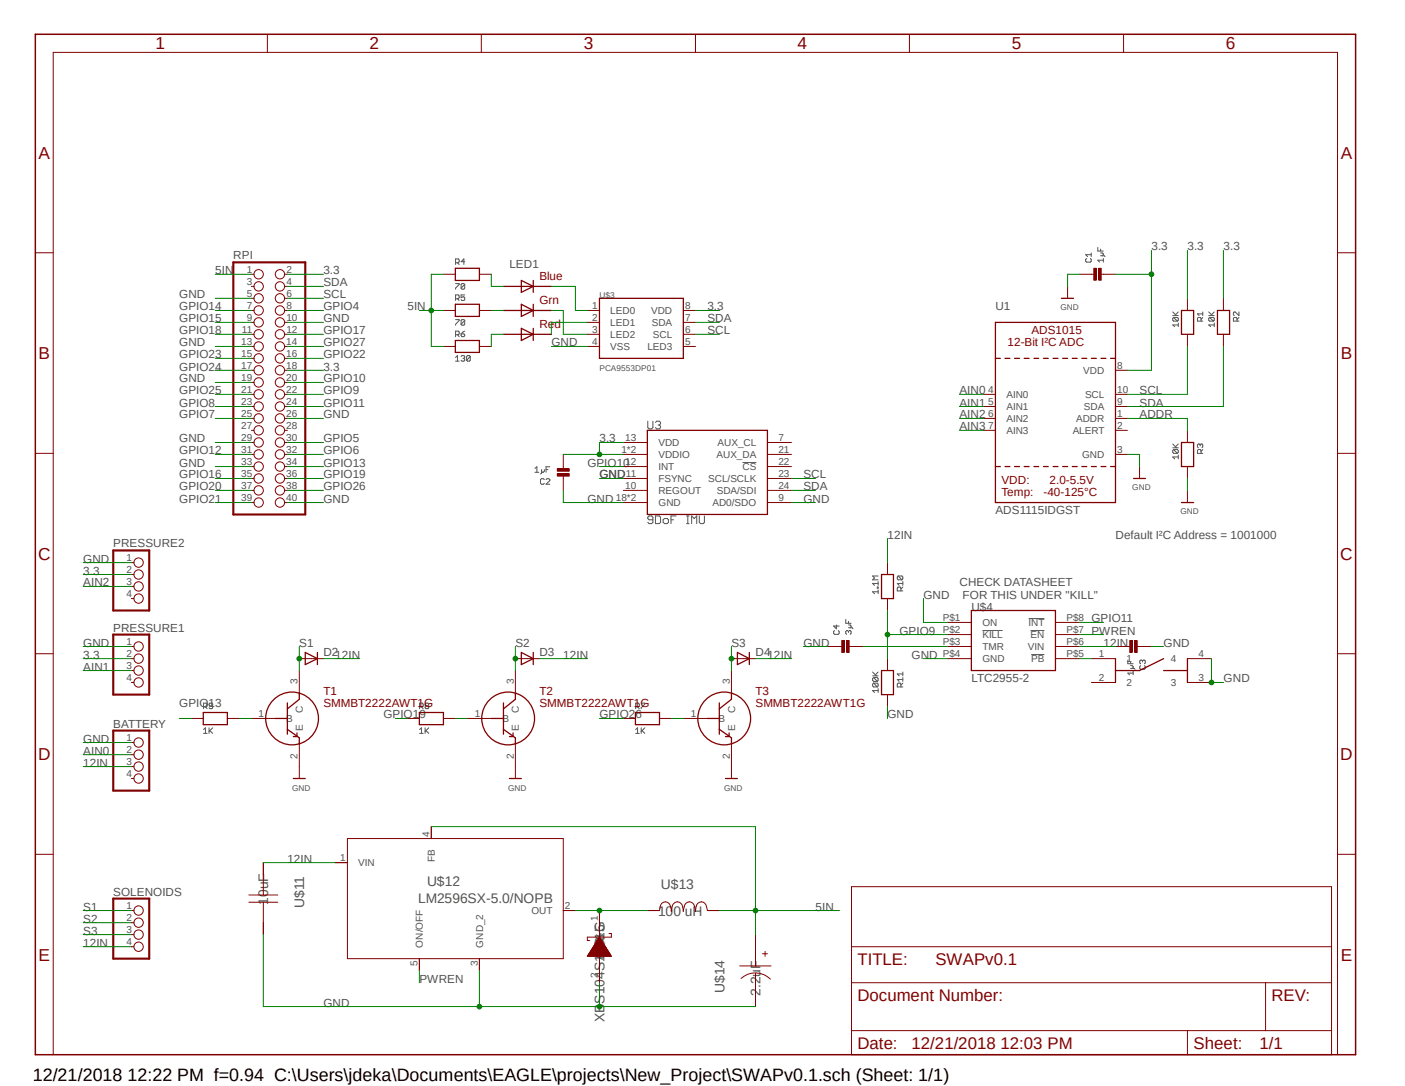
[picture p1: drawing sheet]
<svg xmlns="http://www.w3.org/2000/svg" width="279mm" height="216mm" viewBox="0 0 279 216" stroke-linecap="round" stroke-linejoin="round" font-family="sans-serif">
<path d="M6.5 6.5l263.4 203.7M269.9 6.5l-263.4 203.7" fill="none" stroke="#fff" stroke-width=".2"/>
<g fill="none" stroke="#505050" stroke-width=".2">
<path d="M90.6 56.4h.7v.2l-.7 .7v.2M90.6 52.2h.5l.2-.2v-.3l-.2-.2h-.5v1.1M90.6 59.4h.5l.2-.2v-.4l-.2-.2h-.5v1.1M91 52.2l.3 .4M91 59.4l.3 .3M92.4 56.6l-.2-.2h-.3l-.2 .2v.7M92.4 58.6h-.7v.6l.4-.2 .3 .2v.4l-.2 .1h-.3l-.2-.1M92.4 56.6v.7l-.2 .2h-.3l-.2-.2M92.4 56.6l-.7 .7M92.4 52h-.7l.5-.5v1.1M216.1 51.4l-.2 .2v.3l.2 .2h.7l.2-.2v-.3l-.2-.2M217 50.3v.7"/>
<path d="M217 50.6h-1.1l.4 .4M218.3 49.2v.7h1.1M218.9 50.3h.3l.2 .2-.2 .3M218.9 50.8h.7l.2 .2M218.9 49.5v.4M219.4 51.7h-1.1l.4 .4M219.4 51.4v.7M90.6 63.5h.7l-.7 1.1M90.6 66.5h.5l.2-.1v-.4l-.2-.2h-.5v1.1M90.6 71.1l.4-.4v1.1M90.6 71.8h.7M91 66.5l.3 .4"/>
<path d="M91.7 66.4h.5l.2 .3-.2 .2h-.3l-.2-.2zM91.7 70.9l.2-.2h.3l.2 .2-.2 .3M92.1 71.2h.1M92.2 71.2l.2 .2-.2 .4h-.3l-.2-.2M92.4 63.7l-.2-.2h-.3l-.2 .2v.8M92.4 63.7v.8l-.2 .1h-.3l-.2-.1M92.4 63.7l-.7 .8M92.4 65.8l-.7 .6M93.5 70.9v.7l-.2 .2h-.3l-.2-.2M93.5 70.9l-.2-.2h-.3l-.2 .2v.7M93.5 70.9l-.7 .7M233.2 62.7h1.1"/>
<path d="M233.2 62l.7 .7M233.4 63.1h.7l.2 .2v.4l-.2 .1M233.4 63.1l-.2 .2v.4l.2 .1h.7M233.4 63.1l.7 .7M234.3 64.6h-1.1l.4 .3M234.3 64.2v.7M234.3 62l-.5 .6M238.8 63.8v-.5l-.1-.2h-.4l-.2 .2v.5h1.1M239.2 63.1l-.4 .4M239.2 62.4h-1.1l.4 .3M239.2 62v.7M240.4 62.7h1.1"/>
<path d="M240.4 62l.7 .7M240.5 63.1l-.1 .2v.4l.1 .1h.8M240.5 63.1h.8l.2 .2v.4l-.2 .1M240.5 63.1l.8 .7M241.5 64.6h-1.1l.3 .3M241.5 64.2v.7M241.5 62l-.6 .6M246 63.8v-.5l-.2-.2h-.4l-.1 .2v.5h1.1M246.4 63.1l-.4 .4M246.4 62v.7l-.8-.7-.3 .2v.4l.1 .1M106.4 93.1l.4-.3v1.1M106.4 93.9h.7"/>
<path d="M107.7 93.3v.8l-.2 .1M108.2 93.3v.4l-.2 .2-.3-.2M108.2 95.3l-.2-.1h-.3l-.2 .1v.8l.2 .2h.3l.2-.2M108.6 93.3h.4M108.6 95.3l.2-.1h.3l.2 .1v.2l-.7 .8h.7M109.3 92.8h-.7v1.1M128.8 83.7v1.3l.3 .3h.5l.2-.3v-1.3M130.3 84l.3-.3h.5l.3 .3v.2l-.3 .3M130.9 84.5h.2M131.1 84.5l.3 .3v.2l-.3 .3h-.5l-.3-.3M147.7 91.9h2.7M233.2 89h1.1"/>
<path d="M233.2 88.3l.7 .7M233.4 89.4h.7l.2 .2v.3l-.2 .2M233.4 89.4l-.2 .2v.3l.2 .2h.7M233.4 89.4l.7 .7M234.3 90.5v.7M234.3 90.8h-1.1l.4 .4M234.3 88.3l-.5 .5M238.7 88.5l-.2-.2-.4 .2v.3l.2 .2M238.7 88.5l.1-.2 .4 .2v.3l-.2 .2M238.7 88.5v.1M238.8 90.1v-.5l-.1-.2h-.4l-.2 .2v.5h1.1M239.2 89.4l-.4 .3"/>
<path d="M129.8 103.3h-.7l-.3-.2v-.3l.3-.2h.5l.2 .2v1l-.2 .3h-.5l-.3-.3M130.3 102.6h.8l.3 .2v1l-.3 .3h-.8zM131.9 103.3l.3-.2h.5l.2 .2v.5l-.2 .3h-.5l-.3-.3zM133.4 103.3h.5M134.5 102.6h-1.1v1.5M136.5 104.1h.5M136.5 102.6h.5M136.8 102.6v1.5M137.5 104.1v-1.5l.5 .5 .6-.5v1.5M139.1 102.6v1.2l.2 .3h.5l.3-.3v-1.2M174.5 116.7h.1v.2h-.1zM174.6 117.6h-1.1l.4 .4"/>
<path d="M174.6 115.6v.8M174.6 117.3v.7M174.6 116h-1.1l.4 .4M174.6 114.5h-1.1l.4 .4-.4 .4h1.1M178.6 114.5l-.2 .2v.4l.2 .2h.8M178.6 114.5h.8l.1 .2v.4l-.1 .2M178.6 114.5l.8 .8M179.2 117.5v-.6l-.2-.2h-.4l-.2 .2v.6h1.1M179.5 116h-1.1l.4 .4M179.5 116.7l-.3 .4M179.5 115.6v.8M127.5 139.8h.7v.2l-.7 .7v.2"/>
<path d="M165.9 125.3l-.1 .3v.3l.1 .2h.8l.2-.2v-.3l-.2-.3M166.3 124.2v.8l-.5-.5h1.1M168.2 123.1v.8h1M168.7 125.6l-.2-.3-.3 .3v.3l.2 .2M168.7 125.6l.2-.3 .3 .3v.3l-.1 .2M168.7 123.5v.4M168.7 125.6v.1M168.7 124.2h.4l.1 .3-.1 .3M168.7 124.8h.8l.1 .2M173.5 134.4h1.1M173.5 133.6l.8 .8M173.7 134.7h.8l.1 .2v.4l-.1 .2"/>
<path d="M173.7 135.8h.8l.1 .2v.4l-.1 .2M173.7 135.8l-.2 .2v.4l.2 .2h.8M173.7 134.7l-.2 .2v.4l.2 .2h.8M173.7 135.8l.8 .8M173.7 134.7l.8 .8M174.6 136.9v.8M174.6 137.3h-1.1l.4 .4M174.6 133.6l-.5 .6M179.2 136.6v-.6l-.2-.2h-.4l-.2 .2v.6h1.1M179.5 133.6v.8M179.5 134.7v.8M179.5 135.8l-.3 .4"/>
<path d="M179.5 135.1h-1.1l.4 .4M179.5 134h-1.1l.4 .4M195.4 125.3h4M204.6 123h3.1M204.9 125.3h2.8M205.1 130.1h2.6M224.3 131.2v.8h1M224.8 132.3h.4l.1 .2-.1 .4M224.8 132.9h.8l.1 .2M224.8 131.6v.4M225.3 133.8h-1l.3 .4M225.3 133.4v.8"/>
<path d="M226.8 132.3l-.1 .2v.4l.1 .2h.8l.2-.2v-.4l-.2-.2M227.2 131.4l-.2-.2-.3 .2v.4l.1 .2M227.2 131.4l.2-.2 .4 .2v.4l-.2 .2M227.2 131.4v.2M40.5 145.8h.7M40.5 145l.4-.3v1.1M40.5 140.5h.5l.2-.2v-.3l-.2-.2h-.5v1.1M40.9 140.5l.3 .4M41.6 144.7v1.1M41.7 145.2l.6 .6M42.3 140.3h-.6l-.1-.1 .1-.4h.4l.2 .2v.7l-.2 .2h-.4l-.1-.2M42.3 144.7l-.7 .7"/>
<path d="M83.4 145.8h.8M83.4 145l.4-.3v1.1M83.4 140.5h.6l.2-.2v-.3l-.2-.2h-.6v1.1M83.8 140.5l.4 .4M84.5 144.7v1.1M84.7 140.3l-.2-.1 .2-.4h.4l.2 .2-.2 .3M84.7 140.3l-.2 .2 .2 .4h.4l.2-.2-.2-.4M84.7 145.2l.6 .6M84.7 140.3h.4M85.3 144.7l-.8 .7M126.4 145l.4-.3v1.1M126.4 145.8h.7"/>
<path d="M126.4 140.5h.6l.1-.2v-.3l-.1-.2h-.6v1.1M126.8 140.5l.3 .4M127.5 144.7v1.1M127.7 145.2l.5 .6M128.2 144.7l-.7 .7"/>
</g>
<path d="M217 54.5h.8M218.7 54.5h.8M195.6 78.4h2.4M221.8 78.4h2.4M221.8 73.6h2.4M195.6 80.8h2.4M195.6 83.2h2.4M195.6 85.6h2.4M221.8 80.8h2.4M221.8 83.2h2.4M221.8 85.6h2.4M221.8 90.3h2.4" fill="none" stroke="#800000" stroke-width=".2"/>
<g fill="none" stroke="#800000" stroke-width=".25">
<path d="M198 64.1h23.8v35.8h-23.8zM198 71.2h.9M199.9 71.2h.9M201.8 71.2h.9M203.7 71.2h.9M205.6 71.2h.9M207.5 71.2h.9M209.4 71.2h1M211.3 71.2h1M213.2 71.2h1M215.1 71.2h1M217 71.2h1"/>
<path d="M218.9 71.2h1M220.9 71.2h.9M198 92.8h.9M199.9 92.8h.9M201.8 92.8h.9M203.7 92.8h.9M205.6 92.8h.9M207.5 92.8h.9M209.4 92.8h1M211.3 92.8h1M213.2 92.8h1M215.1 92.8h1"/>
<path d="M217 92.8h1M218.9 92.8h1M220.9 92.8h.9"/>
</g>
<path d="M218.5 53.3h.5v2.4h-.5z" fill-rule="evenodd" fill="#800000"/>
<path d="M218.5 53.3h.5v2.4h-.5z" fill="none" stroke="#800000" stroke-width=".2"/>
<path d="M217.5 53.3h.5v2.4h-.5z" fill-rule="evenodd" fill="#800000"/>
<g fill="none" stroke="#800000" stroke-width=".2">
<path d="M50 54.5h.5M50 56.9h.5M50 59.3h.5M56.6 54.5h.5M56.6 56.9h.5M56.6 59.3h.5M212.3 56.9v2.4M214.7 54.5h2.3M217.5 53.3h.5v2.4h-.5zM219.5 54.5h2.3M236.1 59.3v2.4M243.3 59.3v2.4"/>
<path d="M50 61.7h.5M50 64.1h.5M50 66.5h.5M50 68.9h.5M50 71.2h.5M50 73.6h.5M50 76h.5M50 78.4h.5M56.6 61.7h.5M56.6 64.1h.5M56.6 66.5h.5M56.6 68.9h.5"/>
<path d="M56.6 71.2h.5M56.6 73.6h.5M56.6 76h.5M56.6 78.4h.5M236.1 66.5v2.4M243.3 66.5v2.4M50 80.8h.5M50 83.2h.5M50 85.6h.5M50 88h.5M50 90.3h.5M50 92.8h.5"/>
<path d="M50 95.1h.5M50 97.5h.5M50 99.9h.5M56.6 80.8h.5M56.6 83.2h.5M56.6 85.6h.5M56.6 88h.5M56.6 90.3h.5M56.6 92.8h.5M56.6 95.1h.5M56.6 97.5h.5M56.6 99.9h.5"/>
<path d="M112 92.8v.6M112 94.4v.7M124 88h4.7M124 90.3h4.7M124 92.8h4.7M124 95.1h4.7M124 97.5h4.7M124 99.9h4.7M152.6 88h4.8M152.6 90.3h4.8M152.6 92.8h4.8M152.6 95.1h4.8"/>
<path d="M152.6 97.5h4.8M152.6 99.9h4.8M226.6 92.8v2.3M236.1 85.6v2.4M236.1 92.8v2.3M236.1 97.5v2.4M26.1 111.8h.5M26.1 114.2h.5M26.1 116.6h.5M26.1 119h.5M26.1 128.5h.5M26.1 130.9h.5"/>
<path d="M26.1 133.3h.5M26.1 135.7h.5M59.5 133.3v4.8M102.5 133.3v4.8M145.5 133.3v4.8M26.1 147.6h.5M26.1 150h.5M26.1 152.4h.5M26.1 154.8h.5M38.1 142.8h2.3M45.2 142.8h2.4M50 142.8h4.7"/>
<path d="M59.5 147.6v7.2M81 142.8h2.4M88.2 142.8h2.4M92.9 142.8h4.8M102.5 147.6v7.2M124 142.8h2.4M131.1 142.8h2.4M135.9 142.8h4.8M145.5 147.6v7.2M26.1 181h.5M26.1 183.4h.5M26.1 185.8h.5"/>
<path d="M26.1 188.2h.5"/>
<circle cx="51.4" cy="54.5" r=".93"/>
<circle cx="51.4" cy="56.9" r=".93"/>
<circle cx="51.4" cy="59.3" r=".93"/>
<circle cx="55.7" cy="59.3" r=".93"/>
<circle cx="55.7" cy="56.9" r=".93"/>
<circle cx="55.7" cy="54.5" r=".93"/>
<circle cx="51.4" cy="61.7" r=".93"/>
<circle cx="51.4" cy="78.4" r=".93"/>
<circle cx="51.4" cy="66.5" r=".93"/>
<circle cx="51.4" cy="68.9" r=".93"/>
<circle cx="51.4" cy="64.1" r=".93"/>
<circle cx="51.4" cy="71.2" r=".93"/>
<circle cx="51.4" cy="73.6" r=".93"/>
<circle cx="51.4" cy="76" r=".93"/>
<circle cx="55.7" cy="73.6" r=".93"/>
<circle cx="55.7" cy="64.1" r=".93"/>
<circle cx="55.7" cy="71.2" r=".93"/>
<circle cx="55.7" cy="61.7" r=".93"/>
<circle cx="55.7" cy="68.9" r=".93"/>
<circle cx="55.7" cy="76" r=".93"/>
<circle cx="55.7" cy="66.5" r=".93"/>
<circle cx="55.7" cy="78.4" r=".93"/>
<circle cx="51.4" cy="99.9" r=".93"/>
<circle cx="51.4" cy="85.6" r=".93"/>
<circle cx="51.4" cy="80.8" r=".93"/>
<circle cx="51.4" cy="83.2" r=".93"/>
<circle cx="51.4" cy="90.3" r=".93"/>
<circle cx="51.4" cy="92.8" r=".93"/>
<circle cx="51.4" cy="95.1" r=".93"/>
<circle cx="51.4" cy="88" r=".93"/>
<circle cx="51.4" cy="97.5" r=".93"/>
<circle cx="55.7" cy="99.9" r=".93"/>
<circle cx="55.7" cy="85.6" r=".93"/>
<circle cx="55.7" cy="88" r=".93"/>
<circle cx="55.7" cy="90.3" r=".93"/>
<circle cx="55.7" cy="92.8" r=".93"/>
<circle cx="55.7" cy="95.1" r=".93"/>
<circle cx="55.7" cy="83.2" r=".93"/>
<circle cx="55.7" cy="97.5" r=".93"/>
<circle cx="55.7" cy="80.8" r=".93"/>
<circle cx="27.6" cy="116.6" r=".93"/>
<circle cx="27.6" cy="119" r=".93"/>
<circle cx="27.6" cy="111.8" r=".93"/>
<circle cx="27.6" cy="114.2" r=".93"/>
<circle cx="27.6" cy="133.3" r=".93"/>
<circle cx="27.6" cy="130.9" r=".93"/>
<circle cx="27.6" cy="135.7" r=".93"/>
<circle cx="27.6" cy="128.5" r=".93"/>
<circle cx="27.6" cy="147.6" r=".93"/>
<circle cx="27.6" cy="150" r=".93"/>
<circle cx="27.6" cy="152.4" r=".93"/>
<circle cx="27.6" cy="154.8" r=".93"/>
<circle cx="27.6" cy="181" r=".93"/>
<circle cx="27.6" cy="183.4" r=".93"/>
<circle cx="27.6" cy="188.2" r=".93"/>
<circle cx="27.6" cy="185.8" r=".93"/>
</g>
<g fill="none" stroke="#800000" stroke-width=".25">
<path d="M211.1 59.3h2.4M234.9 61.7h2.5v4.8h-2.5zM242.1 61.7h2.4v4.8h-2.4zM128.7 85.6h23.9v16.7h-23.9zM225.4 95.1h2.4M234.9 88h2.5v4.8h-2.5zM234.9 99.9h2.5M57.1 139.7v6.3M59.5 137.8v1.2l-2.4 1.9M100.1 139.7v6.3M102.5 137.8v1.2l-2.4 1.9M143 139.7v6.3"/>
<path d="M145.5 137.8v1.2l-2.5 1.9M40.4 141.6h4.8v2.5h-4.8zM54.7 142.8h2.4M57.1 145l2.4 1.7v1.2M58.3 154.8h2.4M59.1 145.7v.7h-.8M83.4 141.6h4.8v2.5h-4.8zM97.7 142.8h2.4M100.1 145l2.4 1.7v1.2M101.3 154.8h2.4M102 145.7v.7h-.7M126.4 141.6h4.7v2.5h-4.7z"/>
<path d="M140.7 142.8h2.3M143 145l2.5 1.7v1.2M144.3 154.8h2.3M145 145.7v.7h-.7"/>
<circle cx="58.1" cy="142.8" r="5.2"/>
<circle cx="101.1" cy="142.8" r="5.2"/>
<circle cx="144" cy="142.8" r="5.2"/>
</g>
<path d="M46.4 52.2h14.3v50.1h-14.3zM22.5 109.4h7.2v12h-7.2zM22.5 126.2h7.2v11.9h-7.2zM22.5 145.2h7.2v12h-7.2zM22.5 178.6h7.2v12h-7.2z" fill="none" stroke="#800000" stroke-width=".42"/>
<path d="M110.8 93.2h2.4v.5h-2.4z" fill-rule="evenodd" fill="#800000"/>
<path d="M110.8 93.2h2.4v.5h-2.4z" fill="none" stroke="#800000" stroke-width=".2"/>
<path d="M110.8 94.1h2.4v.6h-2.4z" fill-rule="evenodd" fill="#800000"/>
<g fill="none" stroke="#800000" stroke-width=".2">
<path d="M88.2 54.5h2.4M95.3 54.5h2.4M88.2 61.7h2.4M88.2 68.9h2.4M95.3 61.7h2.4M95.3 68.9h2.4M116.8 61.7h2.4M116.8 64.1h2.4M116.8 66.5h2.4M116.8 68.9h2.4M135.9 61.7h2.4M135.9 64.1h2.4"/>
<path d="M135.9 66.5h2.4M135.9 68.9h2.4M110.8 94.1h2.4v.6h-2.4zM112 90.3v2.5M112 95.1v2.4M188.4 123.7h4.8M188.4 126.2h4.8M188.4 128.5h4.8M188.4 130.9h4.8M209.9 123.7h4.8M209.9 126.2h4.8M209.9 128.5h4.8"/>
<path d="M209.9 130.9h4.8M217 130.9h4.8M217 135.7h4.8M224.2 128.5h.7M225.9 128.5h.7M236.1 130.9h4.8M236.1 135.7h4.8"/>
</g>
<g fill="none" stroke="#800000" stroke-width=".25">
<path d="M90.6 53.3h4.7v2.5h-4.7zM100.1 56.9h9.5M103.7 55.8l2.3 1.1-2.3 1.2zM106 55.8v2.3M119.2 59.3h16.7v11.9h-16.7zM90.6 60.5h4.7v2.4h-4.7zM90.6 67.7h4.7v2.4h-4.7zM100.1 61.7h9.5M100.1 66.5h9.5M103.7 60.5l2.3 1.2-2.3 1.2zM103.7 65.3l2.3 1.2-2.3 1.2zM106 60.5v2.4"/>
<path d="M106 65.3v2.4M193.2 121.4h16.7v11.9h-16.7zM221.8 130.9v4.8M231.4 130.9l-4.8 2.4h-4.8M231.4 133.3h4.7M236.1 130.9v4.8"/>
</g>
<path d="M224.7 127.3h.5v2.4h-.5z" fill-rule="evenodd" fill="#800000"/>
<path d="M224.7 127.3h.5v2.4h-.5z" fill="none" stroke="#800000" stroke-width=".2"/>
<path d="M225.6 127.3h.5v2.4h-.5z" fill-rule="evenodd" fill="#800000"/>
<path d="M176.5 111.8v2.4M176.5 119v2.4M166.9 128.5h.7M168.6 128.5h.7M176.5 130.9v2.4M176.5 138.1v2.4M221.8 128.5h2.4M225.6 127.3h.5v2.4h-.5zM226.6 128.5h2.4" fill="none" stroke="#800000" stroke-width=".2"/>
<path d="M175.3 114.2h2.4v4.8h-2.4zM175.3 133.3h2.4v4.8h-2.4z" fill="none" stroke="#800000" stroke-width=".25"/>
<path d="M168.4 127.3h.5v2.4h-.5z" fill-rule="evenodd" fill="#800000"/>
<path d="M168.4 127.3h.5v2.4h-.5z" fill="none" stroke="#800000" stroke-width=".2"/>
<path d="M167.4 127.3h.5v2.4h-.5z" fill-rule="evenodd" fill="#800000"/>
<g fill="none" stroke="#800000" stroke-width=".2">
<path d="M53.2 6.8v3.6M95.7 6.8v3.6M138.3 6.8v3.6M180.8 6.8v3.6M223.4 6.8v3.6M7 50.2h3.6M266 50.2h3.6M7 90.1h3.6M266 90.1h3.6M7 130h3.6M59.5 130.9h4.8M102.5 130.9h4.8"/>
<path d="M145.5 130.9h4.7M164.5 128.5h2.4M167.4 127.3h.5v2.4h-.5zM169.3 128.5h2.4M266 130h3.6M7 169.8h3.6M49.5 179.4h5.7M49.5 177.9h5.7M52.4 171.5v6.4M52.4 179.4v6.4M66.7 171.5h2.4M69.1 166.7h42.9v23.9h-42.9z"/>
<path d="M85.8 164.3v2.4M169.3 176.3h95.5v33.4h-95.5zM266 169.8h3.6M83.4 190.6v2.4M95.3 190.6v2.4M112 181h2.4M116.8 190.1h4.7M116.9 190h4.6M116.9 189.9h4.6M117 189.8h4.4M117 189.7h4.4M117.1 189.7h4.2"/>
<path d="M117.1 189.6h4.1M117.2 189.5h4M117.2 189.4h4M117.3 189.4h3.8M117.3 189.3h3.8M117.4 189.2h3.6M117.4 189.1h3.5M117.5 189h3.4M117.5 188.9h3.4M117.6 188.9h3.2M117.6 188.8h3.2M117.7 188.7h3"/>
<path d="M117.7 188.6h2.9M117.8 188.6h2.8M117.8 188.5h2.8M117.9 188.4h2.6M117.9 188.3h2.6M118 188.3h2.4M118 188.2h2.4M118.1 188.1h2.2M118.1 188h2.2M118.2 187.9h2M118.2 187.8h1.9M118.3 187.7h1.8"/>
<path d="M118.4 187.6h1.6M118.4 187.5h1.6M118.5 187.5h1.4M118.5 187.4h1.3M118.6 187.3h1.2M118.6 187.2h1.2M118.7 187.1h1M118.7 187h1M118.8 186.9h.8M118.8 186.9h.7M118.9 186.8h.6M118.9 186.7h.6"/>
<path d="M119 186.6h.4M119.1 186.5h.2M119.1 186.4h.2M119.2 181v14.4M119.2 186.3l2.4 3.8h-4.8zM121.1 185.6h.5v.7h-4.8v.7h.5M140.7 181a1.57 1.57 0 0 0-1.2-1.7 1.54 1.54 0 0 0-1.2 1.9v-.5a1.43 1.43 0 0 0-1.2-1.4 1.63 1.63 0 0 0-1.2 1.9l-.1-.5a1.34 1.34 0 0 0-1.1-1.4 1.54 1.54 0 0 0-1.2 1.9v-.5a1.44 1.44 0 0 0-1.2-1.4 1.09 1.09 0 0 0-1 1l-.2 .7h-2.4M140.7 181h2.3M147.1 192h6.2M147.4 194.5a4.2 4.2 0 0 1 5.8 .1M150.2 185.8v6.2M150.2 193.5v6.6"/>
<path d="M151.6 189.6h1M152.1 189.1v1M169.3 195.4h95.5M169.3 188.2h95.5M251.7 195.4v9.5M10.6 209.7v-199.3h255.4v199.3M169.3 204.9h95.5M236.1 204.9v4.8"/>
</g>
<path d="M60.7 129.7l2.4 1.2-2.4 1.2zM63.1 129.7v2.4M103.7 129.7l2.3 1.2-2.3 1.2zM106 129.7v2.4M146.6 129.7l2.4 1.2-2.4 1.2zM149 129.7v2.4" fill="none" stroke="#800000" stroke-width=".25"/>
<path d="M7 6.8h262.6v202.9h-262.6z" fill="none" stroke="#800000" stroke-width=".3"/>
<g fill="none" stroke="#008000" stroke-width=".2">
<path d="M42.8 59.3h7.2M214.7 54.5h-2.4v2.4M42.8 68.9h7.2M42.8 76h7.2M57.1 64.1h7.2M109.6 68.9h7.2M42.8 88h7.2M42.8 92.8h7.2M57.1 99.9h7.2M57.1 83.2h7.2M112 97.5v2.4h12M119.2 95.1h4.8"/>
<path d="M157.4 99.9h4.7M224.2 90.3h2.4v2.5M236.1 95.1v2.4M16.6 111.8h9.5M16.6 128.5h9.5M240.9 130.9v4.8h2.4M16.6 147.6h9.5"/>
</g>
<circle cx="240.9" cy="135.7" r=".46" fill="#008000"/>
<g fill="none" stroke="#008000" stroke-width=".2">
<path d="M183.6 119v4.7h4.8M159.8 128.5h4.7M183.6 130.9h4.8M229 128.5h2.4M176.5 140.5v2.3M52.4 185.8v14.3h97.8M95.3 193v7.1"/>
<circle cx="240.9" cy="135.7" r=".46"/>
</g>
<circle cx="95.3" cy="200.1" r=".46" fill="#008000"/>
<g fill="none" stroke="#008000" stroke-width=".2">
<path d="M119.2 195.4v4.7"/>
<circle cx="95.3" cy="200.1" r=".46"/>
</g>
<circle cx="119.2" cy="200.1" r=".46" fill="#008000"/>
<g fill="none" stroke="#008000" stroke-width=".2">
<path d="M57.1 59.3h7.2M57.1 56.9h7.2M57.1 78.4h7.2M57.1 66.5h7.2M57.1 61.7h7.2M57.1 68.9h7.2M57.1 71.2h7.2M57.1 76h7.2M138.3 66.5h4.7M138.3 64.1h4.7M190.8 78.4h4.8M236.1 68.9v9.5h-11.9"/>
<path d="M243.3 68.9v11.9h-19.1M119.2 92.8h4.8M157.4 95.1h4.7M157.4 97.5h4.7M190.8 80.8h4.8M190.8 83.2h4.8M190.8 85.6h4.8M224.2 83.2h11.9v2.4M16.6 116.6h9.5M16.6 133.3h9.5M176.5 126.2h11.9M176.5 121.4v9.5"/>
<path d="M16.6 150h9.5"/>
<circle cx="119.2" cy="200.1" r=".46"/>
</g>
<circle cx="176.5" cy="126.2" r=".46" fill="#008000"/>
<g fill="none" stroke="#008000" stroke-width=".2">
<path d="M42.8 61.7h7.2M42.8 64.1h7.2M42.8 66.5h7.2M42.8 71.2h7.2M42.8 73.6h7.2M42.8 78.4h7.2M42.8 80.8h7.2M42.8 90.3h7.2M42.8 95.1h7.2M42.8 97.5h7.2M42.8 83.2h7.2M42.8 99.9h7.2"/>
<path d="M57.1 80.8h7.2M57.1 88h7.2M57.1 90.3h7.2M57.1 92.8h7.2M57.1 95.1h7.2M57.1 97.5h7.2M112 90.3h12M124 88h-4.8v2.3M214.7 123.7h4.8M35.6 142.8h2.5M78.6 142.8h2.4M119.2 142.8h4.8"/>
<circle cx="176.5" cy="126.2" r=".46"/>
</g>
<circle cx="119.2" cy="90.3" r=".46" fill="#008000"/>
<g fill="none" stroke="#008000" stroke-width=".2">
<path d="M57.1 54.5h7.2M221.8 54.5h7.2M229 49.8v23.8h-4.8M236.1 49.8v9.5M243.3 49.8v9.5M57.1 73.6h7.2M16.6 114.2h9.5M16.6 130.9h9.5"/>
<circle cx="119.2" cy="90.3" r=".46"/>
</g>
<circle cx="229" cy="54.5" r=".46" fill="#008000"/>
<g fill="none" stroke="#008000" stroke-width=".2">
<path d="M42.8 54.5h7.2M88.2 54.5h-2.4v14.4h2.4M85.8 61.7h2.4M138.3 61.7h4.7"/>
<circle cx="229" cy="54.5" r=".46"/>
</g>
<circle cx="85.8" cy="61.7" r=".46" fill="#008000"/>
<g fill="none" stroke="#008000" stroke-width=".2">
<path d="M83.4 61.7h2.4M85.8 164.3h64.4v21.5M143 181h7.2"/>
<circle cx="85.8" cy="61.7" r=".46"/>
</g>
<circle cx="150.2" cy="181" r=".46" fill="#008000"/>
<g fill="none" stroke="#008000" stroke-width=".2">
<path d="M176.5 107.1v4.7M59.5 128.5v4.8M64.3 130.9h7.2M107.3 130.9h9.5M150.2 130.9h7.2M214.7 128.5h7.1M16.6 152.4h9.5M52.4 171.5h14.3M16.6 181h9.5M16.6 188.2h9.5M150.2 181h16.7"/>
<circle cx="150.2" cy="181" r=".46"/>
</g>
<circle cx="59.5" cy="130.9" r=".46" fill="#008000"/>
<g fill="none" stroke="#008000" stroke-width=".2">
<path d="M102.5 128.5v4.8M16.6 183.4h9.5"/>
<circle cx="59.5" cy="130.9" r=".46"/>
</g>
<circle cx="102.5" cy="130.9" r=".46" fill="#008000"/>
<g fill="none" stroke="#008000" stroke-width=".2">
<path d="M145.5 128.5v4.8M16.6 185.8h9.5"/>
<circle cx="102.5" cy="130.9" r=".46"/>
</g>
<circle cx="145.5" cy="130.9" r=".46" fill="#008000"/>
<g fill="none" stroke="#008000" stroke-width=".2">
<path d="M97.7 54.5v2.4h2.4M109.6 56.9h4.8v4.8h2.4M97.7 61.7h2.4M100.1 66.5h-2.4v2.4M171.7 128.5h16.7M214.7 130.9h2.3M214.7 126.2h4.8M47.6 142.8h2.4M90.6 142.8h2.3M133.5 142.8h2.4M83.4 193v2.4M114.4 181h14.3"/>
<circle cx="145.5" cy="130.9" r=".46"/>
</g>
<circle cx="119.2" cy="181" r=".46" fill="#008000"/>
<g fill="none" stroke="#008000" stroke-width=".2">
<path d="M109.6 61.7h2.4v4.8h4.8M116.8 64.1h-7.2v2.4"/>
<circle cx="119.2" cy="181" r=".46"/>
</g>
<text font-size="3.6" x="6.5" y="215">12/21/2018 12:22 PM f=0.94 C:\Users\jdeka\Documents\EAGLE\projects\New_Project\SWAPv0.1.sch (Sheet: 1/1)</text>
<g font-size="3.4" fill="#800000">
<text x="30.9" y="9.8">1</text>
<text x="73.5" y="9.8">2</text>
<text x="116.1" y="9.8">3</text>
<text x="158.6" y="9.8">4</text>
<text x="201.2" y="9.8">5</text>
<text x="243.8" y="9.8">6</text>
<text x="7.7" y="31.5">A</text>
<text x="266.6" y="31.5">A</text>
<text x="7.7" y="71.4">B</text>
<text x="266.6" y="71.4">B</text>
<text x="7.6" y="111.3">C</text>
<text x="266.5" y="111.3">C</text>
<text x="7.6" y="151.1">D</text>
<text x="266.5" y="151.1">D</text>
<text x="7.7" y="191">E</text>
<text x="266.6" y="191">E</text>
</g>
<g font-size="3.3" fill="#800000">
<text x="170.5" y="191.8">TITLE:</text>
<text x="186" y="191.8">SWAPv0.1</text>
<text x="170.5" y="198.9">Document Number:</text>
<text x="252.9" y="198.9">REV:</text>
<text x="170.5" y="208.5">Date:</text>
<text x="181.3" y="208.5">12/21/2018 12:03 PM</text>
<text x="237.4" y="208.5">Sheet:</text>
<text x="250.5" y="208.5">1/1</text>
</g>
<g font-size="2.8" fill="#505050">
<text x="53.3" y="179.9" transform="rotate(-90 53.3 179.9)">10uF</text>
<text x="83.1" y="179.6">LM2596SX-5.0/NOPB</text>
<text x="84.9" y="176.1">U$12</text>
<text x="131.4" y="176.7">U$13</text>
<text x="60.5" y="180.5" transform="rotate(-90 60.5 180.5)">U$11</text>
<text x="130.9" y="182">100 uH</text>
<text x="120.2" y="190.3" transform="rotate(-90 120.2 190.3)">U$15</text>
<text x="144.1" y="197.4" transform="rotate(-90 144.1 197.4)">U$14</text>
<text x="151.2" y="198" transform="rotate(-90 151.2 198)">2.2uF</text>
<text x="120.2" y="203.2" transform="rotate(-90 120.2 203.2)">XBS104S13R-G</text>
</g>
<g font-size="2.3" fill="#505050">
<text x="46.4" y="51.6">RPI</text>
<text x="101.3" y="53.3">LED1</text>
<text x="229" y="49.8">3.3</text>
<text x="236.1" y="49.8">3.3</text>
<text x="243.3" y="49.8">3.3</text>
<text x="35.6" y="59.3">GND</text>
<text x="42.8" y="54.6">5IN</text>
<text x="64.3" y="59.3">SCL</text>
<text x="64.3" y="56.9">SDA</text>
<text x="64.3" y="54.6">3.3</text>
<text x="35.6" y="61.7">GPIO14</text>
<text x="35.6" y="64.1">GPIO15</text>
<text x="64.3" y="64.1">GND</text>
<text x="64.3" y="61.7">GPIO4</text>
<text x="81" y="61.7">5IN</text>
<text x="140.7" y="64.1">SDA</text>
<text x="140.7" y="61.7">3.3</text>
<text x="198" y="61.7">U1</text>
<text x="35.6" y="68.9">GND</text>
<text x="35.6" y="66.5">GPIO18</text>
<text x="35.6" y="71.2">GPIO23</text>
<text x="64.3" y="66.5">GPIO17</text>
<text x="64.3" y="68.9">GPIO27</text>
<text x="64.3" y="71.2">GPIO22</text>
<text x="109.6" y="68.9">GND</text>
<text x="140.7" y="66.5">SCL</text>
<text x="35.6" y="76">GND</text>
<text x="35.6" y="73.7">GPIO24</text>
<text x="64.3" y="76">GPIO10</text>
<text x="64.3" y="73.7">3.3</text>
<text x="35.6" y="78.4">GPIO25</text>
<text x="35.6" y="80.8">GPIO8</text>
<text x="35.6" y="83.2">GPIO7</text>
<text x="64.3" y="83.2">GND</text>
<text x="64.3" y="78.4">GPIO9</text>
<text x="64.3" y="80.8">GPIO11</text>
<text x="190.8" y="78.4">AIN0</text>
<text x="190.8" y="80.8">AIN1</text>
<text x="190.8" y="83.2">AIN2</text>
<text x="226.6" y="78.4">SCL</text>
<text x="226.6" y="80.8">SDA</text>
<text x="226.6" y="83.2">ADDR</text>
<text x="35.6" y="88">GND</text>
<text x="64.3" y="88">GPIO5</text>
<text x="119.2" y="88">3.3</text>
<text x="190.8" y="85.6">AIN3</text>
<text x="35.6" y="92.8">GND</text>
<text x="35.6" y="90.3">GPIO12</text>
<text x="35.6" y="95.1">GPIO16</text>
<text x="64.3" y="90.3">GPIO6</text>
<text x="64.3" y="92.8">GPIO13</text>
<text x="64.3" y="95.1">GPIO19</text>
<text x="116.8" y="92.8">GPIO10</text>
<text x="119.2" y="95.1">GND</text>
<text x="159.8" y="95.1">SCL</text>
<text x="35.6" y="97.5">GPIO20</text>
<text x="35.6" y="99.9">GPIO21</text>
<text x="64.3" y="99.9">GND</text>
<text x="64.3" y="97.5">GPIO26</text>
<text x="116.8" y="99.9">GND</text>
<text x="159.8" y="99.9">GND</text>
<text x="159.8" y="97.5">SDA</text>
<text x="176.5" y="107.1">12IN</text>
<text x="198" y="102.3">ADS1115IDGST</text>
<text x="221.8" y="107.1">Default I²C Address = 1001000</text>
<text x="16.6" y="111.8">GND</text>
<text x="22.5" y="108.8">PRESSURE2</text>
<text x="16.6" y="116.6">AIN2</text>
<text x="16.6" y="114.2">3.3</text>
<text x="183.6" y="119">GND</text>
<text x="190.8" y="116.5">CHECK DATASHEET</text>
<text x="191.4" y="119">FOR THIS UNDER &quot;KILL&quot;</text>
<text x="22.5" y="125.6">PRESSURE1</text>
<text x="193.2" y="121.4">U$4</text>
<text x="217" y="123.7">GPIO11</text>
<text x="16.6" y="128.5">GND</text>
<text x="16.6" y="130.9">3.3</text>
<text x="59.5" y="128.5">S1</text>
<text x="64.3" y="130.5">D212IN</text>
<text x="102.5" y="128.5">S2</text>
<text x="107.3" y="130.5">D3</text>
<text x="112" y="130.9">12IN</text>
<text x="145.5" y="128.5">S3</text>
<text x="150.2" y="130.5">D412IN</text>
<text x="159.8" y="128.5">GND</text>
<text x="178.9" y="126.2">GPIO9</text>
<text x="181.3" y="130.9">GND</text>
<text x="217" y="126.2">PWREN</text>
<text x="219.5" y="128.5">12IN</text>
<text x="231.4" y="128.5">GND</text>
<text x="16.6" y="133.3">AIN1</text>
<text x="193.2" y="135.7">LTC2955-2</text>
<text x="243.3" y="135.7">GND</text>
<text x="35.6" y="140.5">GPIO13</text>
<text x="76.2" y="142.8">GPIO19</text>
<text x="119.2" y="142.8">GPIO26</text>
<text x="176.5" y="142.8">GND</text>
<text x="16.6" y="147.6">GND</text>
<text x="22.5" y="144.7">BATTERY</text>
<text x="16.6" y="150">AIN0</text>
<text x="16.6" y="152.4">12IN</text>
<text x="57.2" y="171.5">12IN</text>
<text x="22.5" y="178.1">SOLENOIDS</text>
<text x="16.6" y="181.1">S1</text>
<text x="16.6" y="183.4">S2</text>
<text x="16.6" y="185.8">S3</text>
<text x="162.2" y="181.1">5IN</text>
<text x="16.6" y="188.2">12IN</text>
<text x="83.4" y="195.4">PWREN</text>
<text x="64.3" y="200.2">GND</text>
</g>
<g font-size="2.3" fill="#800000">
<text x="107.3" y="55.8">Blue</text>
<text x="107.3" y="65.3">Red</text>
<text x="107.3" y="60.5">Grn</text>
<text x="200.4" y="68.9">12-Bit I²C ADC</text>
<text x="205.1" y="66.5">ADS1015</text>
<text x="199.1" y="96.3">VDD:</text>
<text x="199.1" y="98.7">Temp:</text>
<text x="207.5" y="98.7">-40-125°C</text>
<text x="208.7" y="96.3">2.0-5.5V</text>
<text x="64.3" y="138.1">T1</text>
<text x="64.3" y="140.5">SMMBT2222AWT1G</text>
<text x="107.3" y="138.1">T2</text>
<text x="107.3" y="140.5">SMMBT2222AWT1G</text>
<text x="150.2" y="138.1">T3</text>
<text x="150.2" y="140.5">SMMBT2222AWT1G</text>
</g>
<g font-size="2" fill="#505050">
<text x="49.1" y="54.2">1</text>
<text x="49.1" y="56.6">3</text>
<text x="49.1" y="59">5</text>
<text x="56.9" y="54.2">2</text>
<text x="56.9" y="56.6">4</text>
<text x="56.9" y="59">6</text>
<text x="49.1" y="61.4">7</text>
<text x="49.1" y="63.8">9</text>
<text x="56.9" y="61.4">8</text>
<text x="56.9" y="63.8">10</text>
<text x="117.8" y="61.4">1</text>
<text x="117.8" y="63.8">2</text>
<text x="121.4" y="62.4">LED0</text>
<text x="121.4" y="64.8">LED1</text>
<text x="129.5" y="62.4">VDD</text>
<text x="129.6" y="64.8">SDA</text>
<text x="136.2" y="63.8">7</text>
<text x="136.2" y="61.4">8</text>
<text x="48" y="68.5">13</text>
<text x="48" y="70.9">15</text>
<text x="48.1" y="66.2">11</text>
<text x="56.9" y="68.5">14</text>
<text x="56.9" y="70.9">16</text>
<text x="56.9" y="66.2">12</text>
<text x="117.8" y="66.2">3</text>
<text x="117.8" y="68.5">4</text>
<text x="121.4" y="67.2">LED2</text>
<text x="121.4" y="69.6">VSS</text>
<text x="128.7" y="69.6">LED3</text>
<text x="129.8" y="67.2">SCL</text>
<text x="136.2" y="68.5">5</text>
<text x="136.2" y="66.2">6</text>
<text x="48" y="73.3">17</text>
<text x="48" y="75.7">19</text>
<text x="56.9" y="73.3">18</text>
<text x="56.9" y="75.7">20</text>
<text x="215.4" y="74.4">VDD</text>
<text x="222.2" y="73.3">8</text>
<text x="48" y="78.1">21</text>
<text x="48" y="80.5">23</text>
<text x="48" y="82.8">25</text>
<text x="56.9" y="78.1">22</text>
<text x="56.9" y="80.5">24</text>
<text x="56.9" y="82.8">26</text>
<text x="196.5" y="78.1">4</text>
<text x="196.5" y="80.5">5</text>
<text x="196.5" y="82.8">6</text>
<text x="200.2" y="79.1">AIN0</text>
<text x="200.2" y="81.5">AIN1</text>
<text x="200.2" y="83.9">AIN2</text>
<text x="214" y="83.9">ADDR</text>
<text x="215.6" y="81.5">SDA</text>
<text x="215.8" y="79.1">SCL</text>
<text x="222.2" y="82.8">1</text>
<text x="222.2" y="78.1">10</text>
<text x="222.2" y="80.5">9</text>
<text x="48" y="85.3">27</text>
<text x="48" y="87.6">29</text>
<text x="48" y="90">31</text>
<text x="56.9" y="85.3">28</text>
<text x="56.9" y="87.6">30</text>
<text x="56.9" y="90">32</text>
<text x="123.6" y="90">1*2</text>
<text x="124.3" y="87.6">13</text>
<text x="130.9" y="88.7">VDD</text>
<text x="142.7" y="88.7">AUX_CL</text>
<text x="154.8" y="87.6">7</text>
<text x="154.8" y="90">21</text>
<text x="196.5" y="85.3">7</text>
<text x="200.2" y="86.3">AIN3</text>
<text x="213.3" y="86.3">ALERT</text>
<text x="222.2" y="90">3</text>
<text x="222.2" y="85.3">2</text>
<text x="48" y="92.4">33</text>
<text x="48" y="94.8">35</text>
<text x="56.9" y="92.4">34</text>
<text x="56.9" y="94.8">36</text>
<text x="124.3" y="92.4">12</text>
<text x="124.5" y="94.8">11</text>
<text x="130.9" y="95.8">FSYNC</text>
<text x="130.9" y="93.4">INT</text>
<text x="130.9" y="91.1">VDDIO</text>
<text x="140.8" y="95.8">SCL/SCLK</text>
<text x="142.5" y="91.1">AUX_DA</text>
<text x="147.7" y="93.5">CS</text>
<text x="154.8" y="92.4">22</text>
<text x="154.8" y="94.8">23</text>
<text x="215.2" y="91.1">GND</text>
<text x="48" y="97.2">37</text>
<text x="48" y="99.6">39</text>
<text x="56.9" y="97.2">38</text>
<text x="56.9" y="99.6">40</text>
<text x="122.5" y="99.6">18*2</text>
<text x="124.3" y="97.2">10</text>
<text x="130.9" y="100.6">GND</text>
<text x="130.9" y="98.2">REGOUT</text>
<text x="141.7" y="100.6">AD0/SDO</text>
<text x="142.5" y="98.2">SDA/SDI</text>
<text x="154.8" y="99.6">9</text>
<text x="154.8" y="97.2">24</text>
<text x="25.2" y="111.5">1</text>
<text x="25.2" y="113.9">2</text>
<text x="25.2" y="116.2">3</text>
<text x="25.2" y="118.7">4</text>
<text x="187.5" y="123.4">P$1</text>
<text x="187.5" y="125.8">P$2</text>
<text x="195.4" y="124.5">ON</text>
<text x="204.6" y="124.5">INT</text>
<text x="212.1" y="125.8">P$7</text>
<text x="212.1" y="123.4">P$8</text>
<text x="25.2" y="128.2">1</text>
<text x="25.2" y="130.6">2</text>
<text x="187.5" y="128.2">P$3</text>
<text x="187.5" y="130.6">P$4</text>
<text x="195.4" y="126.9">KILL</text>
<text x="195.4" y="129.2">TMR</text>
<text x="195.4" y="131.6">GND</text>
<text x="204.4" y="129.2">VIN</text>
<text x="204.9" y="126.9">EN</text>
<text x="205.1" y="131.7">PB</text>
<text x="212.1" y="130.6">P$5</text>
<text x="212.1" y="128.2">P$6</text>
<text x="218.5" y="130.6">1</text>
<text x="224" y="131.6">1</text>
<text x="232.8" y="131.7">4</text>
<text x="238.3" y="130.6">4</text>
<text x="25.2" y="133">3</text>
<text x="25.2" y="135.3">4</text>
<text x="59.2" y="135.9" transform="rotate(-90 59.2 135.9)">3</text>
<text x="102.1" y="135.9" transform="rotate(-90 102.1 135.9)">3</text>
<text x="145.1" y="135.9" transform="rotate(-90 145.1 135.9)">3</text>
<text x="218.5" y="135.3">2</text>
<text x="224" y="136.4">2</text>
<text x="232.8" y="136.4">3</text>
<text x="238.3" y="135.3">3</text>
<text x="51.4" y="142.5">1</text>
<text x="56.9" y="143.6">B</text>
<text x="60.2" y="141.7" transform="rotate(-90 60.2 141.7)">C</text>
<text x="94.4" y="142.5">1</text>
<text x="99.9" y="143.6">B</text>
<text x="103.2" y="141.7" transform="rotate(-90 103.2 141.7)">C</text>
<text x="137.4" y="142.5">1</text>
<text x="142.9" y="143.6">B</text>
<text x="146.2" y="141.7" transform="rotate(-90 146.2 141.7)">C</text>
<text x="25.2" y="147.3">1</text>
<text x="25.2" y="149.7">2</text>
<text x="60.2" y="145.4" transform="rotate(-90 60.2 145.4)">E</text>
<text x="103.2" y="145.4" transform="rotate(-90 103.2 145.4)">E</text>
<text x="146.2" y="145.4" transform="rotate(-90 146.2 145.4)">E</text>
<text x="25.2" y="152.1">3</text>
<text x="25.2" y="154.4">4</text>
<text x="59.2" y="150.9" transform="rotate(-90 59.2 150.9)">2</text>
<text x="102.1" y="150.9" transform="rotate(-90 102.1 150.9)">2</text>
<text x="145.1" y="150.9" transform="rotate(-90 145.1 150.9)">2</text>
<text x="85.4" y="166.4" transform="rotate(-90 85.4 166.4)">4</text>
<text x="67.6" y="171.2">1</text>
<text x="71.2" y="172.2">VIN</text>
<text x="86.5" y="171.4" transform="rotate(-90 86.5 171.4)">FB</text>
<text x="25.2" y="180.7">1</text>
<text x="25.2" y="183.1">2</text>
<text x="25.2" y="185.5">3</text>
<text x="105.7" y="181.8">OUT</text>
<text x="112.4" y="180.7">2</text>
<text x="118.9" y="183.1" transform="rotate(-90 118.9 183.1)">1</text>
<text x="25.2" y="187.9">4</text>
<text x="84.1" y="188.4" transform="rotate(-90 84.1 188.4)">ON/OFF</text>
<text x="96.1" y="188.4" transform="rotate(-90 96.1 188.4)">GND_2</text>
<text x="119.9" y="190.8" transform="rotate(-90 119.9 190.8)">A</text>
<text x="119.9" y="186.9" transform="rotate(-90 119.9 186.9)">K</text>
<text x="83.1" y="192" transform="rotate(-90 83.1 192)">5</text>
<text x="95" y="192" transform="rotate(-90 95 192)">3</text>
<text x="118.9" y="194.4" transform="rotate(-90 118.9 194.4)">2</text>
</g>
<g font-size="1.7" fill="#505050">
<text x="119.2" y="59.3">U$3</text>
<text x="210.9" y="61.7">GND</text>
<text x="119.2" y="73.7">PCA9553DP01</text>
<text x="225.2" y="97.5">GND</text>
<text x="234.7" y="102.3">GND</text>
<text x="58.1" y="157.2">GND</text>
<text x="101.1" y="157.2">GND</text>
<text x="144" y="157.2">GND</text>
</g>
</svg>
